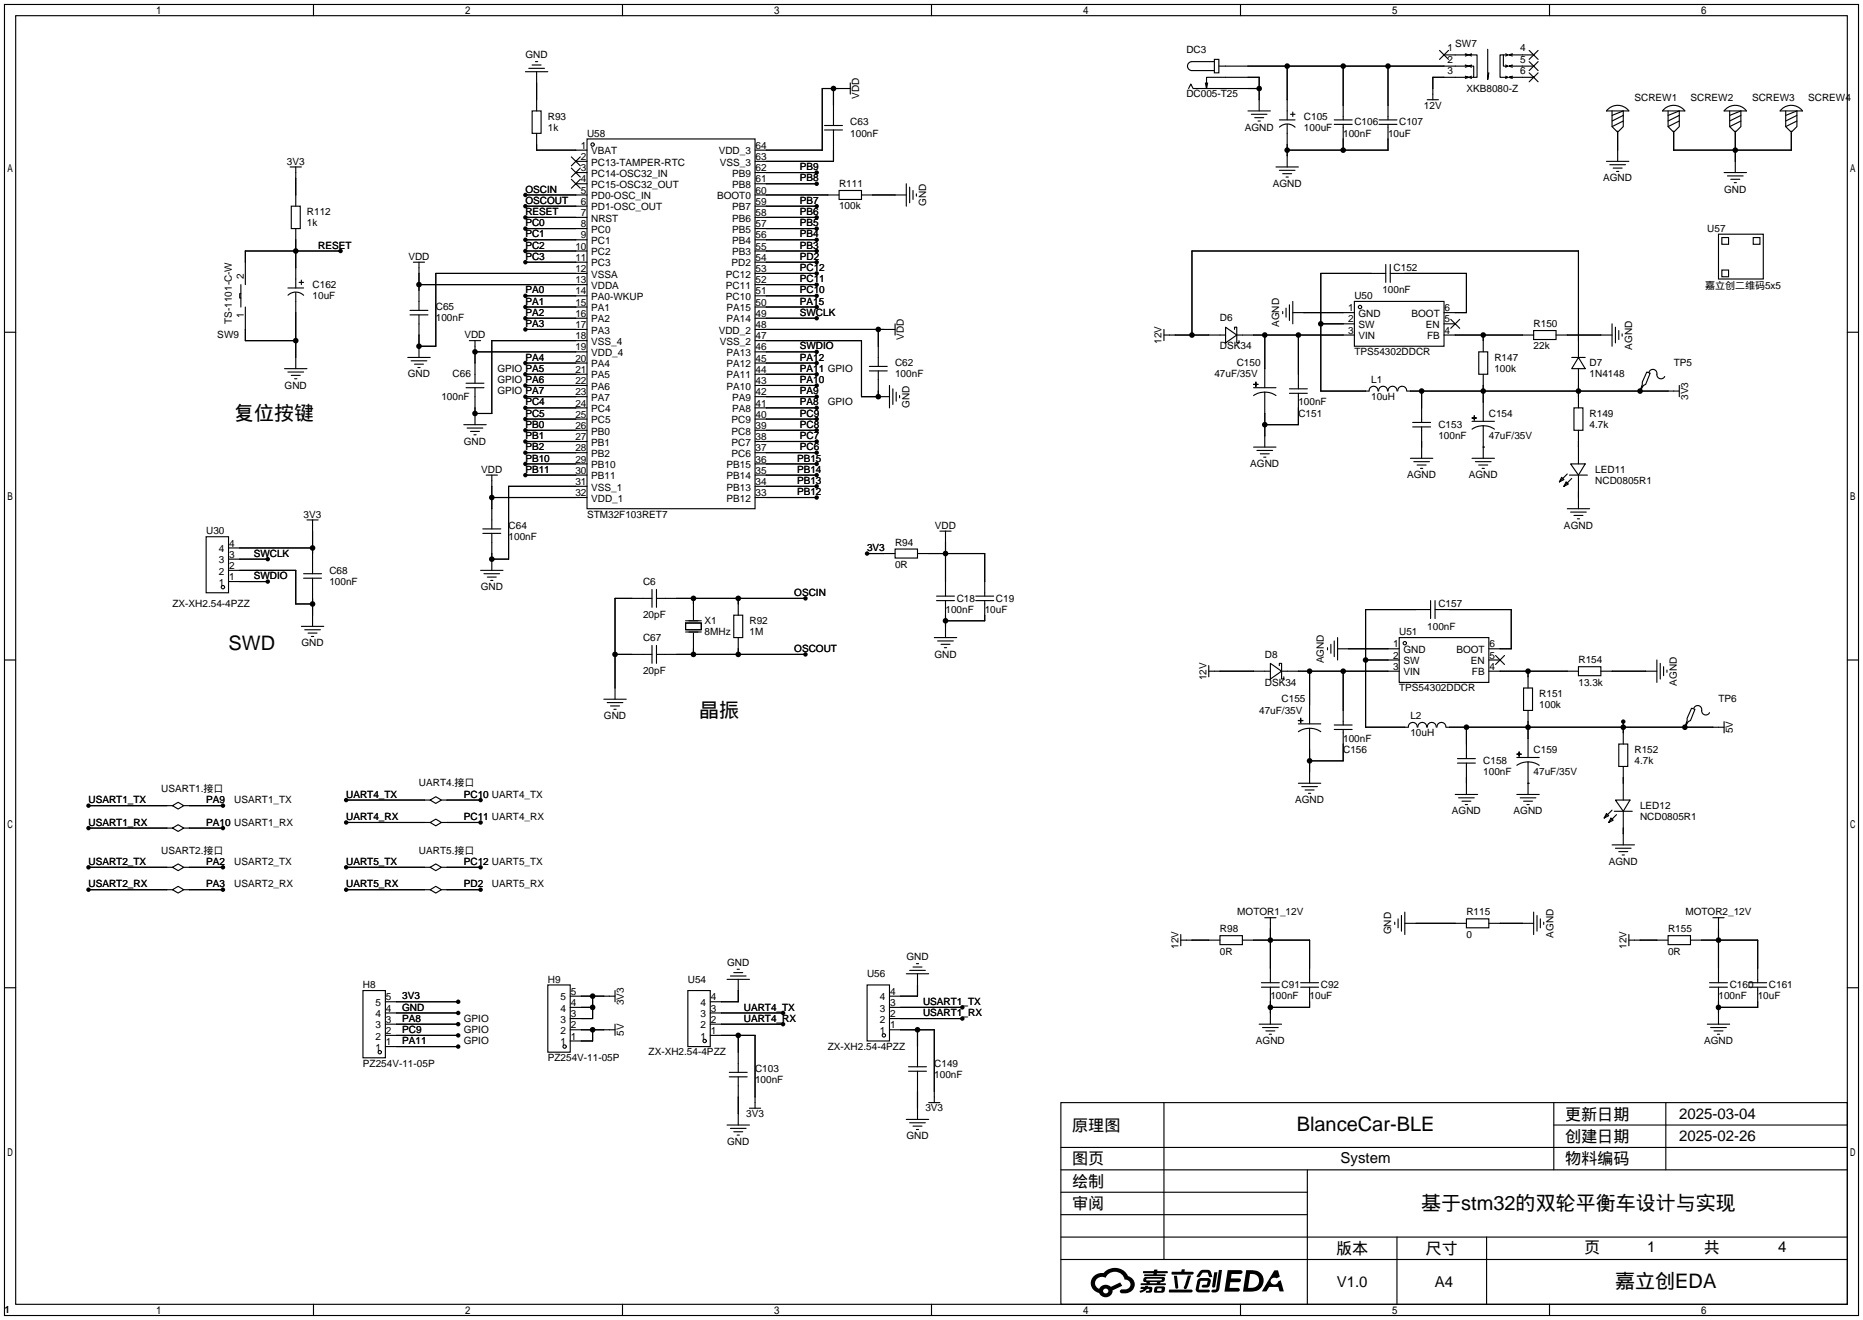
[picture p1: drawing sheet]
<svg xmlns="http://www.w3.org/2000/svg" width="422mm" height="299mm" viewBox="0 0 422 299" stroke-linecap="round" stroke-linejoin="round" font-family="sans-serif">
<g fill="#000">
<path d="M259.2 288.1h2.4l.1-.3h.7v.3h2.1l.3 .3-.3 .2h-2.2v.3h1.8l.2 .2-.2 .2h-4.6v-.4h2v-.3h-2.2l-.2-.1zM258.7 291.7h.9l.1-.2h.6v.2h.8l.2 .2-.2 .9-1.3 .2v-.4h.7l.1-.4a.68 .68 0 0 0-1 .4l-1.1 .4-.2-.4 1-.4h-.7zM266.2 289.2h.7l.3 2.6a.34 .34 0 0 1-.3 .3 .34 .34 0 0 1-.4-.2zM269.3 289.1h.8l-.7 2a.98 .98 0 0 1-.7 1.1l-.3-.3zM265.1 292.3h5a.33 .33 0 0 1 .3 .4 .33 .33 0 0 1-.4 .3h-4.8l-.2-.2zM265.7 288.3h2.1l.3-.6h.5l-.1 .6h1.8a.32 .32 0 0 1 .4 .3 .32 .32 0 0 1-.4 .3h-4.5l-.2-.1zM271.6 290l.6-.3h1.7a.81 .81 0 0 1 .6 .5 .81 .81 0 0 1-.1 .9 .81 .81 0 0 1-.9 .8h-.7a.32 .32 0 0 1-.3-.4 .32 .32 0 0 1 .4-.3h.7l.2-.9-1.6 .1-.4 1.9h2.2a.32 .32 0 0 1 .3 .4 .32 .32 0 0 1-.4 .3l-2.2-.1-.5-.3-.1-.5zM272.1 288.2l.6-.4h1a.77 .77 0 0 1 .8 .6l.3 .9-.1 .2h-.6l-.2-.9-.3-.1h-.9l-.7 1-.7-.1zM275.3 288.4h.7l-.5 3.2a.36 .36 0 0 1-.3 .3 .36 .36 0 0 1-.4-.4zM276.4 287.9h.7l-.6 4.3a1.13 1.13 0 0 1-1.8 .6l.2-.4 .7-.1 .2-.2zM278.4 287.9h2.6a.48 .48 0 0 1 .7 .4 .48 .48 0 0 1-.7 .5h-1.8l-.1 1h1.9a.43 .43 0 0 1 .4 .5 .43 .43 0 0 1-.5 .3h-1.9l-.2 1.3h1.6a.45 .45 0 0 1 .6 .2 .45 .45 0 0 1-.1 .6l-3.3 .1zM288.9 288h.9l.4 1.4-.8 .4a.84 .84 0 0 0-1.2 .2 .84 .84 0 0 0 .3 1.2 .84 .84 0 0 0 1.2-.4l.1-.3 .6-.3 .7 2.5h-1l-.3-1h-2l-.6 1h-1.1z"/>
<path d="M248.1 289.2a2.23 2.23 0 0 0-.7 2.3 2.23 2.23 0 0 0 1.8 1.6 1.58 1.58 0 0 0 1.8 .9 1.58 1.58 0 0 0 1.3-1.5l2.2-1-.5-.8-2.1 1a1.65 1.65 0 0 0-2.7 .5 1.47 1.47 0 0 1-.7-2.1 1.47 1.47 0 0 1 2.2-.4 2.3 2.3 0 0 1 2.3-1.4 2.3 2.3 0 0 1 2 1.8 1.12 1.12 0 0 1 1.3 1 1.12 1.12 0 0 1-1.1 1.2h-.7a.45 .45 0 0 0-.6 .3 .45 .45 0 0 0 .4 .6 2.21 2.21 0 0 0 2.3-.6 2.21 2.21 0 0 0 .5-2.3 2.13 2.13 0 0 0-1.3-1 3.3 3.3 0 0 0-5.6-.7l-1.1 .1zM250.1 292.7a.6 .6 0 0 1 1.2 0 .6 .6 0 0 1-1.2 0z"/>
<path d="M261.8 291.8a1.05 1.05 0 0 0 0 1.2 2.91 2.91 0 0 0 2.2-.2 .98 .98 0 0 0 0-1.2h-1.7zM262.4 292.1l.9-.1 .1 .4-.3 .2h-.8z"/>
<path d="M259.4 289.7l-.2 .7 .7 .2 .1 .3h-1.3l.1 .4h5.3l.3-.2-.2-.2h-1.2l.2-.3a.7 .7 0 0 0 .8-.2 .7 .7 0 0 0 0-.9h-4.2zM260 289.9l3.4 .1-.2 .2h-3.2zM260.7 290.6h1.7l-.2 .3h-1.4z"/>
<path d="M282.6 287.9l-.8 4.9h1.7a2.5 2.5 0 0 0 3-2.5 2.5 2.5 0 0 0-3.1-2.4zM283.4 288.8a1.65 1.65 0 0 1 2.1 1.6 1.65 1.65 0 0 1-2.2 1.5h-.3z"/>
<circle cx="291.8" cy="15" r=".63"/>
<circle cx="304.5" cy="15" r=".63"/>
<circle cx="314.7" cy="15" r=".63"/>
<circle cx="185.2" cy="39.1" r=".51"/>
<circle cx="189" cy="20.1" r=".63"/>
<circle cx="285.5" cy="20.1" r=".63"/>
<circle cx="291.8" cy="34" r=".63"/>
<circle cx="304.5" cy="34" r=".63"/>
<circle cx="393.4" cy="34" r=".63"/>
<circle cx="67.1" cy="56.9" r=".63"/>
<circle cx="77.2" cy="56.9" r=".51"/>
<circle cx="119.1" cy="49.3" r=".51"/>
<circle cx="119.1" cy="46.7" r=".51"/>
<circle cx="119.1" cy="59.4" r=".51"/>
<circle cx="119.1" cy="44.2" r=".51"/>
<circle cx="119.1" cy="54.4" r=".51"/>
<circle cx="119.1" cy="56.9" r=".51"/>
<circle cx="119.1" cy="51.8" r=".51"/>
<circle cx="185.2" cy="49.3" r=".51"/>
<circle cx="185.2" cy="54.4" r=".51"/>
<circle cx="185.2" cy="59.4" r=".51"/>
<circle cx="185.2" cy="46.7" r=".51"/>
<circle cx="185.2" cy="56.9" r=".51"/>
<circle cx="185.2" cy="41.7" r=".51"/>
<circle cx="185.2" cy="51.8" r=".51"/>
<circle cx="67.1" cy="77.2" r=".63"/>
<circle cx="95" cy="64.5" r=".63"/>
<circle cx="95" cy="78.5" r=".63"/>
<circle cx="107.7" cy="79.8" r=".63"/>
<circle cx="119.1" cy="74.7" r=".51"/>
<circle cx="119.1" cy="67.1" r=".51"/>
<circle cx="119.1" cy="72.1" r=".51"/>
<circle cx="119.1" cy="69.6" r=".51"/>
<circle cx="185.2" cy="62" r=".51"/>
<circle cx="185.2" cy="67.1" r=".51"/>
<circle cx="185.2" cy="72.1" r=".51"/>
<circle cx="185.2" cy="79.8" r=".51"/>
<circle cx="185.2" cy="69.6" r=".51"/>
<circle cx="185.2" cy="64.5" r=".51"/>
<circle cx="199.1" cy="74.7" r=".63"/>
<circle cx="270.3" cy="75.9" r=".63"/>
<circle cx="286.8" cy="75.9" r=".63"/>
<circle cx="294.4" cy="75.9" r=".63"/>
<circle cx="299.5" cy="73.4" r=".63"/>
<circle cx="336.3" cy="75.9" r=".63"/>
<circle cx="107.7" cy="93.7" r=".63"/>
<circle cx="119.1" cy="87.4" r=".51"/>
<circle cx="119.1" cy="95" r=".51"/>
<circle cx="119.1" cy="92.5" r=".51"/>
<circle cx="119.1" cy="97.5" r=".51"/>
<circle cx="119.1" cy="82.3" r=".51"/>
<circle cx="119.1" cy="84.8" r=".51"/>
<circle cx="119.1" cy="89.9" r=".51"/>
<circle cx="185.2" cy="87.4" r=".51"/>
<circle cx="185.2" cy="95" r=".51"/>
<circle cx="185.2" cy="97.5" r=".51"/>
<circle cx="185.2" cy="92.5" r=".51"/>
<circle cx="185.2" cy="84.8" r=".51"/>
<circle cx="185.2" cy="82.3" r=".51"/>
<circle cx="185.2" cy="89.9" r=".51"/>
<circle cx="199.1" cy="89.9" r=".63"/>
<circle cx="286.8" cy="96.3" r=".63"/>
<circle cx="322.3" cy="88.6" r=".63"/>
<circle cx="336.3" cy="88.6" r=".63"/>
<circle cx="357.9" cy="88.6" r=".63"/>
<circle cx="371.9" cy="88.6" r=".63"/>
<circle cx="111.5" cy="112.8" r=".63"/>
<circle cx="119.1" cy="100.1" r=".51"/>
<circle cx="119.1" cy="107.7" r=".51"/>
<circle cx="119.1" cy="105.2" r=".51"/>
<circle cx="119.1" cy="102.6" r=".51"/>
<circle cx="185.2" cy="112.8" r=".51"/>
<circle cx="185.2" cy="100.1" r=".51"/>
<circle cx="185.2" cy="105.2" r=".51"/>
<circle cx="185.2" cy="110.2" r=".51"/>
<circle cx="185.2" cy="107.7" r=".51"/>
<circle cx="185.2" cy="102.6" r=".51"/>
<circle cx="60.7" cy="131.8" r=".51"/>
<circle cx="60.7" cy="126.7" r=".51"/>
<circle cx="70.9" cy="136.9" r=".63"/>
<circle cx="70.9" cy="124.2" r=".63"/>
<circle cx="111.5" cy="126.7" r=".63"/>
<circle cx="157.2" cy="135.6" r=".63"/>
<circle cx="167.4" cy="135.6" r=".63"/>
<circle cx="182.6" cy="135.6" r=".51"/>
<circle cx="196.6" cy="125.5" r=".51"/>
<circle cx="214.4" cy="125.5" r=".63"/>
<circle cx="139.4" cy="148.3" r=".63"/>
<circle cx="157.2" cy="148.3" r=".63"/>
<circle cx="167.4" cy="148.3" r=".63"/>
<circle cx="182.6" cy="148.3" r=".51"/>
<circle cx="214.4" cy="140.7" r=".63"/>
<circle cx="296.9" cy="152.1" r=".63"/>
<circle cx="304.5" cy="152.1" r=".63"/>
<circle cx="309.6" cy="149.6" r=".63"/>
<circle cx="346.5" cy="152.1" r=".63"/>
<circle cx="296.9" cy="172.5" r=".63"/>
<circle cx="332.5" cy="164.8" r=".63"/>
<circle cx="346.5" cy="164.8" r=".63"/>
<circle cx="368" cy="163.6" r=".51"/>
<circle cx="368" cy="164.8" r=".63"/>
<circle cx="382" cy="164.8" r=".63"/>
<circle cx="20.1" cy="196.6" r=".51"/>
<circle cx="20.1" cy="182.6" r=".51"/>
<circle cx="20.1" cy="187.7" r=".51"/>
<circle cx="50.5" cy="196.6" r=".51"/>
<circle cx="50.5" cy="182.6" r=".51"/>
<circle cx="50.5" cy="187.7" r=".51"/>
<circle cx="78.5" cy="196.6" r=".51"/>
<circle cx="78.5" cy="186.4" r=".51"/>
<circle cx="78.5" cy="181.4" r=".51"/>
<circle cx="109" cy="186.4" r=".51"/>
<circle cx="109" cy="196.6" r=".51"/>
<circle cx="109" cy="181.4" r=".51"/>
<circle cx="20.1" cy="201.7" r=".51"/>
<circle cx="50.5" cy="201.7" r=".51"/>
<circle cx="78.5" cy="201.7" r=".51"/>
<circle cx="109" cy="201.7" r=".51"/>
<circle cx="288" cy="213.1" r=".63"/>
<circle cx="389.6" cy="213.1" r=".63"/>
<circle cx="103.9" cy="227.1" r=".51"/>
<circle cx="103.9" cy="232.2" r=".51"/>
<circle cx="103.9" cy="229.6" r=".51"/>
<circle cx="103.9" cy="234.7" r=".51"/>
<circle cx="103.9" cy="237.2" r=".51"/>
<circle cx="134.4" cy="225.8" r=".63"/>
<circle cx="134.4" cy="233.4" r=".63"/>
<circle cx="134.4" cy="228.3" r=".63"/>
<circle cx="167.4" cy="234.7" r=".63"/>
<circle cx="177.5" cy="229.6" r=".51"/>
<circle cx="177.5" cy="232.2" r=".51"/>
<circle cx="208" cy="233.4" r=".63"/>
<circle cx="218.2" cy="228.3" r=".51"/>
<circle cx="218.2" cy="230.9" r=".51"/>
<circle cx="288" cy="228.3" r=".63"/>
<circle cx="389.6" cy="228.3" r=".63"/>
</g>
<g fill="none" stroke="#000" stroke-width=".25">
<path d="M1 1h420.4v297.2h-420.4zM3.6 3.6h415.2v292.1h-415.2zM71.1 1v2.6M119.1 16.3h5.1M119.9 15.5h3.5M120.6 14.7h2.1M121.4 14h.5M121.7 16.3v8.8M141.1 1v2.6M192.8 18.8v2.5M211.2 1v2.6M273.3 18.8l.3 1.3v-2.6h11.9v7.6"/>
<path d="M273.8 18.8l-.2 1.3M275.3 13.5h1.1v3h-1.1zM275.3 14h-5a1.02 1.02 0 0 0-1.1 1 1.02 1.02 0 0 0 1.1 1h5M281.3 1v2.6M291.8 15v12.2M304.5 15v12.2M314.7 15v12.2M326.4 11.4l2 2.1M328.4 11.4l-2 2.1M332.2 17.3l.8 .2h-8.1v5.1M332.2 14.7l.8 .3h-56.6M332.2 12.2l.8 .2h-5.6"/>
<path d="M333 17.5l-.8 .3M333 15l-.8 .2M333 12.4l-.8 .3M333.1 15l.5 .2M333.1 12.4l.5 .3M333.1 17.5l.5 .3M333.6 14.7l-.5 .3h1v2.5h-1M333.6 12.2l-.5 .2h1.8v5.1h-.8M333.6 17.3l-.5 .2M337.3 11.2v6.8l.3-1.5M340.9 12.4h-.8v5.1h1.8l-.5 .3M341.4 14.7l.5 .3"/>
<path d="M341.4 17.3l.5 .2M341.4 12.2l.5 .2M341.9 12.4h-1v2.6h1l-.5 .2M341.9 12.4l-.5 .3M342.1 17.5l.8 .3M342.1 15l.8 .2M342.1 12.4l.8 .3M342.9 17.3l-.8 .2h5.6M342.9 14.7l-.8 .3h5.6M342.9 12.2l-.8 .2h5.6M346.7 16.5l2 2M346.7 14l2 2"/>
<path d="M346.7 11.4l2 2.1M348.7 16.5l-2 2M348.7 14l-2 2M348.7 11.4l-2 2.1M351.3 1v2.6M65.8 37.8h2.5M67.1 37.8v8.9M120.6 25.1h2.1v5.1h-2.1zM121.7 30.2v3.8h11.4M129.5 38.1l2.1 2M129.5 35.6l2.1 2M130.6 36.6h2.5"/>
<path d="M130.6 39.1h2.5M131.6 38.1l-2.1 2M131.6 35.6l-2.1 2M133.1 31.5h38.1v83.8h-38.1zM171.2 39.1h14M186.9 29.5h4.1M186.9 28.4h4.1M189 20.1v8.3M189 29.5v7.1h-17.8M192.8 20.1h-6.4v13.9h-15.2M269.5 20.1l.5-1 .5 1h15M283 25.1h5"/>
<path d="M283.7 25.9h3.6M284.5 26.7h2M285.2 27.4h.6M289.3 37.8h5.1M290.1 27.2h3.5M290.1 38.6h3.5M290.1 28.8a2.54 2.54 0 0 1 3.5 0M290.8 39.4h2.1M291.8 28.2v9.6M292.6 25.9h1M293.1 25.4v1M302.5 27.2h4.1"/>
<path d="M302.5 28.2h4.1M304.5 28.2v5.8M312.7 27.2h4M312.7 28.2h4M314.7 28.2v5.8h-22.9M323.6 22.6h2.5M364.2 36.6h5.1M364.7 24.7a3.2 3.2 0 0 1 4.6 .4h-5.1zM365 37.3h3.6M365.5 25.1v3.6l1.3 1.3 1.2-1.3v-3.6l-2.5 1.1M365.8 38.1h2M366.5 38.9h.5"/>
<path d="M366.8 29.7v6.9M368 26.2l-2.5 1.2M368 27.4l-2.5 1.3M377.4 24.7a3.2 3.2 0 0 1 4.6 .4h-5.1zM378.2 25.1v3.6l1.3 1.3 1.2-1.3v-3.6l-2.5 1.1M379.5 29.7v4.3h26.6v-4.3M380.7 26.2l-2.5 1.2M380.7 27.4l-2.5 1.3M390.9 39.1h5.1M391.3 24.7a3.2 3.2 0 0 1 4.7 .4h-5.1zM391.7 39.9h3.5M392.2 25.1v3.6l1.2 1.3 1.3-1.3v-3.6l-2.5 1.1"/>
<path d="M393.4 29.7v9.4M394.7 26.2l-2.5 1.2M394.7 27.4l-2.5 1.3M404 24.7a3.2 3.2 0 0 1 4.7 .4h-5.1zM404.9 25.1v3.6l1.2 1.3 1.3-1.3v-3.6l-2.5 1.1M407.4 26.2l-2.5 1.2M407.4 27.4l-2.5 1.3M66 46.7h2.1v5.1h-2.1zM67.1 51.8v13.5M77.2 56.9h-21.6v7.6M93.7 59.4h2.6M95 59.4v11"/>
<path d="M119.1 44.2h14M119.1 56.9h14M119.1 49.3h14M119.1 46.7h14M119.1 54.4h14M119.1 51.8h14M119.1 59.4h14M129.5 40.6l2.1 2.1M130.6 41.7h2.5M131.6 40.6l-2.1 2.1M171.2 44.2h19M171.2 56.9h14"/>
<path d="M171.2 49.3h14M171.2 46.7h14M171.2 54.4h14M171.2 51.8h14M171.2 59.4h14M171.2 41.7h14M190.2 43.2h5.1v2h-5.1zM195.3 44.2h10.2M205.5 41.7v5M206.2 42.4v3.6M207 43.2v2M207.8 43.9v.6"/>
<path d="M291.6 40.1h.5M314.2 59.9v4.1M315.2 59.9v4.1M389.6 53.1h10.2v10.1h-10.2zM390.4 53.8h1.5v1.6h-1.5zM392.4 40.6h2.1M393.2 41.4h.5M397.5 53.8h1.5v1.6h-1.5zM1 75.3h2.6M54.6 66.5h-.2v1.1h.2M54.6 64.5v5.1M55.6 69.6v7.6h11.5"/>
<path d="M65.3 65.3h3.5M65.3 66.9a2.54 2.54 0 0 1 3.5 0M67.1 66.3v17.3M67.8 64h1M68.3 63.5v1M93 71.4h4M93 70.4h4M95 71.4v9.6M95 64.5h38.1M106.4 77.2h2.6M107.7 79.8h25.4M107.7 77.2v9.7"/>
<path d="M119.1 74.7h14M119.1 72.1h14M119.1 69.6h14M119.1 67.1h14M133.1 77.2h-21.6v16.5h-3.8M133.1 62h-34.3v16.5h-3.8M171.2 74.7h31.7M171.2 77.2h24.1v12.7h6.4M171.2 62h14M171.2 72.1h14M171.2 79.8h14M171.2 64.5h14"/>
<path d="M171.2 69.6h14M171.2 67.1h14M199.1 74.7v8.4M202.9 73.4v2.5M263.9 74.7v2.5M263.9 75.9h14M270.3 75.9v-19h87.6v24.1M277.9 74.2l2.5 1.7-2.5 1.8zM279.9 74.7v-.5h.5v3.5h.5v-.5M280.4 75.9h26.7M286.8 75.9v12M290.8 70.6v.5"/>
<path d="M291.6 69.9v2M292.4 69.1v3.5M293.1 68.3v5.1M293.1 70.9h14M294.4 75.9v12.2M299.5 73.4h7.6M307.1 68.3h20.3v10.2h-20.3zM314.2 62h-14.7v26.6h10.9a1.01 1.01 0 0 1 1-1.1 1.01 1.01 0 0 1 1 1.1M315.2 62h17.3v8.9h-5.1M327.4 73.4h2.5M327.4 75.9h20.3M328.9 72.4l2.1 2"/>
<path d="M331 72.4l-2.1 2M335.3 79.8h2v5h-2zM336.3 75.9v3.9M347.7 74.9h5.1v2.1h-5.1zM352.8 75.9h12.7M365.5 73.4v5.1M366.3 74.2v3.5M367 74.9v2.1M367.8 75.7v.5M390.4 61.2h1.5v1.5h-1.5zM418.8 75.3h2.6M64.5 83.6h5.1"/>
<path d="M65.3 84.3h3.5M66 85.1h2.1M66.8 85.9h.5M92.5 81h5M93.2 81.8h3.6M94 82.6h2M94.7 83.3h.5M105.2 96.3h5M105.7 87.9h4M105.7 86.9h4M105.9 97h3.6M106.7 97.8h2"/>
<path d="M107.4 98.6h.5M107.7 87.9v8.4M119.1 89.9h14M119.1 87.4h14M119.1 97.5h14M119.1 95h14M119.1 84.8h14M119.1 82.3h14M119.1 92.5h14M171.2 89.9h14M171.2 87.4h14M171.2 97.5h14"/>
<path d="M171.2 95h14M171.2 84.8h14M171.2 82.3h14M171.2 92.5h14M197.1 84.1h4.1M197.1 83.1h4.1M199.1 84.1v5.8M201.7 87.4v5.1M202.4 88.1v3.6M203.2 88.9v2M204 89.7v.5M284.2 87.1h1z"/>
<path d="M284.2 87.9h5.1M284.7 86.6l.1 1zM286.8 88.9l1.6 .3 .9 .5M286.8 88.9l-1.1 .1-1.5 .7M286.8 88.9v12.4M292.4 89.2h4M292.4 88.1h4M294.4 89.2v7.1h-7.6M312.6 88.6a1.01 1.01 0 0 1 1-1.1 1.01 1.01 0 0 1 1 1.1M314.7 88.6a1.01 1.01 0 0 1 1-1.1 1.01 1.01 0 0 1 1 1.1M316.9 88.6a1.01 1.01 0 0 1 1-1.1 1.01 1.01 0 0 1 1 1.1M319 88.6h61.7"/>
<path d="M320.3 95.8h4.1M320.3 96.8h4.1M322.3 88.6v7.2M322.3 96.8v7.1M333.8 94.7l1 .1zM333.8 95.5h5M334.3 94.2v1zM336.3 96.5l1.6 .3 .9 .5M336.3 96.5l-1.1 .1-1.4 .7M336.3 84.8v10.7M336.3 96.5v7.4M356.4 81h3"/>
<path d="M356.9 92.5h2v5h-2zM357.9 81l1.5 2.6h-3zM357.9 83.6v8.9M357.9 97.5v7.7M371.9 88.4v.2M373.4 84.3l.7 .3-1 2.5-.5 .3-.7 1.2 .5-1.5v-.5zM373.9 84.3a.93 .93 0 0 1 1.1-.5 .93 .93 0 0 1 .7 1 .94 .94 0 0 0 .6 1 .94 .94 0 0 0 1.1-.5M380.7 87.4v2.5M69.6 117.9h2.5M70.9 117.9v12.1M109.5 119.9h4M110.2 107.7h2.6"/>
<path d="M111.5 107.7v12.2M111.5 112.8h21.6M119.1 105.2h14M119.1 107.7h14M119.1 100.1h14M119.1 102.6h14M133.1 110.2h-17.8v16.5h-3.8M171.2 110.2h14M171.2 112.8h14M171.2 105.2h14M171.2 107.7h14M171.2 100.1h14"/>
<path d="M171.2 102.6h14M284.2 101.3h5.1M285 102.1h3.5M285.8 102.9h2M286.5 103.6h.5M319.8 103.9h5.1M320.5 104.6h3.6M321.3 105.4h2M322.1 106.2h.5M333.8 103.9h5M334.5 104.6h3.6M335.3 105.4h2"/>
<path d="M336 106.2h.5M336.3 101.3h.1M354.1 108.2l.5 .5-1 .5zM355.1 109.2l.5 .5-1 .5zM355.3 107.4l-1.7 1.8M355.3 115.3h5.1M355.9 107.7h4M356.1 105.2h3.3l-1.5 2.5zM356.1 116.1h3.6M356.4 108.5l-1.8 1.7M356.9 116.8h2M357.6 117.6h.5"/>
<path d="M357.9 107.7v7.6M46.7 121.7h5.1v12.7h-5.1zM51.8 126.7h8.9M51.8 129.3h15.3v7.6h3.8M51.8 131.8h8.9M51.8 124.2h19.1M68.8 130h4.1M68.8 131.1h4.1M70.9 131.1v10.9M109 129.3h5M109.5 120.9h4M109.7 130h3.6"/>
<path d="M110.5 130.8h2M111.3 131.6h.5M111.5 120.9v8.4M147.8 135.6h-8.4v22.9M147.8 133.6v4.1M148.8 135.6h33.8M148.8 133.6v4.1M157.2 135.6v4.9M166.4 139.4h2v5.1h-2zM167.4 135.6v3.8M196.6 125.5h6.3M202.9 124.5h5.1v2h-5.1z"/>
<path d="M208 125.5h15.3v9.6M212.3 136.1h4.1M212.3 135.1h4.1M213.1 120.4h2.5M214.4 120.4v14.7M214.4 136.1v8.4M221.2 136.1h4.1M221.2 135.1h4.1M223.3 136.1v4.6h-8.9M324.4 138.2h-14.8v26.6h9.7a1.01 1.01 0 0 1 1-1.1 1.01 1.01 0 0 1 1 1.1M324.4 136.1v4.1M325.4 138.2h17.2v8.9h-5"/>
<path d="M325.4 136.1v4.1M1 149.6h2.6M68.3 142h5.1M69.1 142.7h3.5M69.8 143.5h2.1M70.6 144.3h.5M136.9 158.5h5.1M137.7 159.3h3.5M139.4 148.3h8.4M147.8 146.3v4.1M148.8 148.3h33.8M148.8 146.3v4.1"/>
<path d="M155.4 141.2h3.6v1.5h-3.6zM155.4 140.7h3.6M155.4 143.3h3.6M157.2 143.5v4.8M167.4 144.5v3.8M211.8 144.5h5.1M212.6 145.3h3.6M213.4 146h2M214.1 146.8h.5M274.1 152.1h13.9M274.1 150.9v2.5M288 150.4l2.6 1.7-2.6 1.8z"/>
<path d="M290.1 150.9v-.5h.5v3.5h.5v-.5M290.6 152.1h26.6M296.9 152.1v12M301 146.8v.5M301.8 146v2.1M302.5 145.3v3.5M303.3 147.1h13.9M303.3 144.5v5.1M304.5 152.1v12.2M309.6 149.6h7.6M317.2 144.5h20.4v10.2h-20.4zM337.6 149.6h2.5"/>
<path d="M337.6 152.1h20.3M339.1 148.6l2 2M341.1 148.6l-2 2M345.4 156h2.1v5h-2.1zM346.5 152.1v3.9M357.9 151.1h5.1v2.1h-5.1zM363 152.1h12.7M375.7 149.6v5.1M376.4 150.4v3.5M377.2 151.1v2.1M378 151.9v.5M418.8 149.6h2.6"/>
<path d="M138.4 160h2.1M139.2 160.8h.5M294.4 163.3h1zM294.4 164.1h5.1M294.4 177.5h5.1M294.9 162.8v1zM295.1 178.3h3.6M295.9 179.1h2M296.7 179.8h.5M296.9 165.1l1.6 .3 1 .5M296.9 165.1l-1 .1-1.5 .7M296.9 165.1v12.4"/>
<path d="M302.5 165.4h4.1M302.5 164.3h4.1M304.5 165.4v7.1h-7.6M321.5 164.8a1.01 1.01 0 0 1 1-1.1 1.01 1.01 0 0 1 1 1.1M323.6 164.8a1.01 1.01 0 0 1 1-1.1 1.01 1.01 0 0 1 1 1.1M325.8 164.8a1.01 1.01 0 0 1 1-1.1 1.01 1.01 0 0 1 1 1.1M327.9 164.8h63M330.5 172h4M330.5 173h4M332.5 164.8v7.2M332.5 173v7.1M343.9 170.9l1 .1z"/>
<path d="M343.9 171.7h5.1M344.4 170.4v1zM346.5 172.7l1.5 .3 1 .5M346.5 172.7l-1.1 .1-1.5 .7M346.5 177.5h.1M346.5 161v10.7M346.5 172.7v7.4M367 168.7h2.1v5h-2.1zM368 163.6v5.1M368 173.7v7.7M382 164.6v.2M383.5 160.5l.8 .3-1 2.5-.5 .3-.8 1.2 .5-1.5v-.5z"/>
<path d="M384 160.5a.93 .93 0 0 1 1.2-.5 .93 .93 0 0 1 .6 1 .94 .94 0 0 0 .7 1 .94 .94 0 0 0 1.1-.5M390.9 163.6v2.5M20.1 182.6h19M20.1 187.7h19M20.1 196.6h19M39.1 182.6l1.3-.7 1.3 .7-1.3 .8zM39.1 187.7l1.3-.8 1.3 .8-1.3 .8zM39.1 196.6l1.3-.8 1.3 .8-1.3 .8zM41.7 182.6h8.8M41.7 187.7h8.8M41.7 196.6h8.8M78.5 196.6h19"/>
<path d="M78.5 186.4h19M78.5 181.4h19M97.5 196.6l1.3-.8 1.3 .8-1.3 .8zM97.5 186.4l1.3-.7 1.3 .7-1.3 .8zM97.5 181.4l1.3-.8 1.3 .8-1.3 .7zM100.1 196.6h8.9M100.1 186.4h8.9M100.1 181.4h8.9M329.9 180.1h5.1M330.7 180.8h3.6M331.5 181.6h2M332.2 182.4h.5"/>
<path d="M343.9 180.1h5.1M344.7 180.8h3.5M345.4 181.6h2.1M346.2 182.4h.5M364.2 184.4l.5 .5-1 .5zM365.3 185.4l.5 .5-1.1 .5zM365.5 183.6l-1.8 1.8M365.5 191.5h5.1M366 183.9h4.1M366.3 181.4h3.3l-1.6 2.5zM366.3 192.3h3.5M366.5 184.7l-1.8 1.7"/>
<path d="M367 193h2.1M367.8 193.8h.5M368 183.9v7.6M20.1 201.7h19M39.1 201.7l1.3-.8 1.3 .8-1.3 .7zM41.7 201.7h8.8M78.5 201.7h19M97.5 201.7l1.3-.8 1.3 .8-1.3 .7zM100.1 201.7h8.9M167.1 219.7h.5M206.2 220h3.6M207 219.2h2"/>
<path d="M207.8 218.4h.5M267.7 213.1h8.9M267.7 211.8v2.6M276.6 212.1h5.1v2h-5.1zM281.7 213.1h15.2v9.7M286.8 208h2.5M288 208v14.8M316.2 209v.5M317 208.3v2M317.8 207.5v3.6M318.5 209.3h14M318.5 206.8v5"/>
<path d="M332.5 208.3h5.1v2h-5.1zM337.6 209.3h10.1M347.7 206.8v5M348.5 207.5v3.6M349.2 208.3v2M350 209v.5M369.3 213.1h8.9M369.3 211.8v2.6M378.2 212.1h5.1v2h-5.1zM383.3 213.1h15.2v9.7M388.4 208h2.5M389.6 208v14.8"/>
<path d="M1 223.9h2.6M82.3 224.5h5.1v15.3h-5.1zM87.4 232.2h16.5M87.4 237.2h16.5M87.4 234.7h16.5M87.4 229.6h16.5M87.4 227.1h16.5M124.2 223.3h5.1v15.2h-5.1zM129.3 228.3h5.1M129.3 225.8h10.1M129.3 233.4h10.1M134.4 225.8v5.1h-5.1"/>
<path d="M134.4 233.4v2.6h-5.1M139.4 224.5v2.6M139.4 232.2v2.5M156 224.5h5v12.7h-5zM161 232.2h16.5M161 234.7h10.2v16.5M161 229.6h16.5M164.8 222h5.1M165.6 221.2h3.6M166.4 220.5h2M167.4 222v5.1h-6.4M167.4 234.7v8.4"/>
<path d="M196.6 223.3h5.1v12.7h-5.1zM201.7 228.3h16.5M201.7 230.9h16.5M201.7 233.4h10.1v16.5M205.5 220.7h5.1M208 220.7v5.1h-6.3M208 233.4v8.4M285.5 232.2h5.1M286 223.8h4.1M286 222.8h4.1M286.3 232.9h3.5M287 233.7h2.1"/>
<path d="M287.8 234.4h.5M288 223.8v8.4M294.9 223.8h4.1M294.9 222.8h4.1M296.9 223.8v4.5h-8.9M387.1 232.2h5.1M387.6 223.8h4.1M387.6 222.8h4.1M387.9 232.9h3.5M388.6 233.7h2.1M389.4 234.4h.5M389.6 223.8v8.4"/>
<path d="M396.5 223.8h4.1M396.5 222.8h4.1M398.5 223.8v4.5h-8.9M418.8 223.9h2.6M164.8 255h5.1M165.4 244.1h4M165.4 243.1h4M165.6 255.8h3.6M166.4 256.5h2M167.1 257.3h.5M167.4 244.1v10.9M169.9 251.2h2.6"/>
<path d="M205.5 253.7h5.1M206 242.8h4.1M206 241.8h4.1M206.2 254.5h3.6M207 255.3h2M207.8 256h.5M208 242.8v10.9M210.6 249.9h2.5M240.5 249.9h178.3v45.8h-178.3zM263.9 249.9v35.6M352.3 249.9v15.3M352.3 255h66.5"/>
<path d="M377.7 249.9v15.3M240.5 270.3h55.9M240.5 265.2h178.3M240.5 275.3h55.9M240.5 260.1h178.3M296.4 265.2v30.5M71.1 295.7v2.5M141.1 295.7v2.5M211.2 295.7v2.5M240.5 285.5h178.3M240.5 280.4h178.3M281.3 295.7v2.5"/>
<path d="M316.7 280.4v15.3M337.1 280.4v15.3M351.3 295.7v2.5"/>
<circle cx="134.4" cy="32.8" r=".38"/>
<circle cx="308.4" cy="69.6" r=".38"/>
<circle cx="50.5" cy="133.1" r=".38"/>
<circle cx="318.5" cy="145.8" r=".38"/>
<circle cx="86.1" cy="238.5" r=".38"/>
<circle cx="128" cy="237.2" r=".38"/>
<circle cx="159.8" cy="236" r=".38"/>
<circle cx="200.4" cy="234.7" r=".38"/>
</g>
<g font-size="4.5">
<text x="53.1" y="95.2">复位按键</text>
<text x="51.8" y="147.2">SWD</text>
<text x="158.5" y="162.5">晶振</text>
<text x="294" y="256.5">BlanceCar-BLE</text>
<text x="322.2" y="274.2">基于stm32的双轮平衡车设计与实现</text>
<text x="366.2" y="292">嘉立创EDA</text>
</g>
<g font-size="3.7">
<text x="243.1" y="256.3">原理图</text>
<text x="354.8" y="253.8">更新日期</text>
<text x="243.1" y="264">图页</text>
<text x="354.8" y="258.9">创建日期</text>
<text x="354.8" y="264">物料编码</text>
<text x="243.1" y="269">绘制</text>
<text x="243.1" y="274.1">审阅</text>
<text x="302.9" y="284.3">版本</text>
<text x="323.2" y="284.3">尺寸</text>
<text x="359.2" y="284">页</text>
<text x="386.3" y="284">共</text>
</g>
<g font-size="3.4">
<text x="380.7" y="253.6">2025-03-04</text>
<text x="304" y="263.7">System</text>
<text x="380.7" y="258.6">2025-02-26</text>
<text x="373.5" y="283.8">1</text>
<text x="403.2" y="283.8">4</text>
<text x="303.1" y="291.7">V1.0</text>
<text x="325.3" y="291.7">A4</text>
</g>
<g font-size="2.3">
<text x="269" y="11.9">DC3</text>
<text x="328.2" y="11.6">1</text>
<text x="329.9" y="10.6">SW7</text>
<text x="344.7" y="11.6">4</text>
<text x="119.1" y="13.2">GND</text>
<text x="328.2" y="16.7">3</text>
<text x="328.2" y="14.2">2</text>
<text x="344.7" y="16.7">6</text>
<text x="344.7" y="14.2">5</text>
<text x="194.8" y="22.5" transform="rotate(-90 194.8 22.5)">VDD</text>
<text x="269" y="22.1">DC005-T25</text>
<text x="332.5" y="20.8">XKB8080-Z</text>
<text x="370.6" y="22.8">SCREW1</text>
<text x="383.3" y="22.8">SCREW2</text>
<text x="397.3" y="22.8">SCREW3</text>
<text x="410" y="22.8">SCREW4</text>
<text x="124.2" y="27.1">R93</text>
<text x="124.2" y="29.7">1k</text>
<text x="192.8" y="28.4">C63</text>
<text x="282.2" y="29.7">AGND</text>
<text x="295.7" y="27.1">C105</text>
<text x="295.7" y="29.7">100uF</text>
<text x="307.1" y="28.4">C106</text>
<text x="317.2" y="28.4">C107</text>
<text x="322.8" y="24.6">12V</text>
<text x="131.7" y="33.7">1</text>
<text x="133.1" y="31">U58</text>
<text x="134" y="35">VBAT</text>
<text x="162.9" y="35">VDD_3</text>
<text x="171.3" y="33.7">64</text>
<text x="192.8" y="31">100nF</text>
<text x="304.5" y="31">100nF</text>
<text x="314.7" y="31">10uF</text>
<text x="65" y="37.3">3V3</text>
<text x="131.7" y="41.3">4</text>
<text x="131.7" y="38.8">3</text>
<text x="131.7" y="36.3">2</text>
<text x="134" y="40.1">PC14-OSC32_IN</text>
<text x="134" y="37.5">PC13-TAMPER-RTC</text>
<text x="163.2" y="37.5">VSS_3</text>
<text x="166" y="40.1">PB9</text>
<text x="171.3" y="36.3">63</text>
<text x="171.3" y="38.8">62</text>
<text x="171.3" y="41.3">61</text>
<text x="181.4" y="41.1">PB8</text>
<text x="181.4" y="38.6">PB9</text>
<text x="363.5" y="41.1">AGND</text>
<text x="119.1" y="43.7">OSCIN</text>
<text x="119.1" y="46.2">OSCOUT</text>
<text x="131.7" y="46.4">6</text>
<text x="131.7" y="43.9">5</text>
<text x="134" y="47.7">PD1-OSC_OUT</text>
<text x="134" y="45.2">PD0-OSC_IN</text>
<text x="134" y="42.6">PC15-OSC32_OUT</text>
<text x="162.6" y="45.2">BOOT0</text>
<text x="166" y="42.6">PB8</text>
<text x="166" y="47.7">PB7</text>
<text x="171.3" y="43.9">60</text>
<text x="171.3" y="46.4">59</text>
<text x="181.4" y="46.2">PB7</text>
<text x="190.2" y="42.4">R111</text>
<text x="190.2" y="47.5">100k</text>
<text x="210" y="46.7" transform="rotate(-90 210 46.7)">GND</text>
<text x="288.6" y="42.4">AGND</text>
<text x="390.9" y="43.7">GND</text>
<text x="69.6" y="48.7">R112</text>
<text x="69.6" y="51.3">1k</text>
<text x="119.1" y="48.7">RESET</text>
<text x="119.1" y="51.3">PC0</text>
<text x="119.1" y="53.8">PC1</text>
<text x="131.7" y="51.5">8</text>
<text x="131.7" y="49">7</text>
<text x="134" y="52.8">PC0</text>
<text x="134" y="50.2">NRST</text>
<text x="166" y="50.2">PB6</text>
<text x="166" y="52.8">PB5</text>
<text x="171.3" y="49">58</text>
<text x="171.3" y="51.5">57</text>
<text x="181.4" y="53.8">PB4</text>
<text x="181.4" y="51.3">PB5</text>
<text x="181.4" y="48.7">PB6</text>
<text x="387.1" y="52.5">U57</text>
<text x="72.1" y="56.4">RESET</text>
<text x="92.6" y="58.9">VDD</text>
<text x="119.1" y="56.4">PC2</text>
<text x="119.1" y="58.9">PC3</text>
<text x="130.4" y="59.1">11</text>
<text x="130.4" y="56.6">10</text>
<text x="131.7" y="54">9</text>
<text x="134" y="57.9">PC2</text>
<text x="134" y="55.3">PC1</text>
<text x="166" y="55.3">PB4</text>
<text x="166" y="57.9">PB3</text>
<text x="171.3" y="54">56</text>
<text x="171.3" y="56.6">55</text>
<text x="171.3" y="59.1">54</text>
<text x="181.4" y="56.4">PB3</text>
<text x="181.4" y="58.9">PD2</text>
<text x="55.3" y="63.2" transform="rotate(-90 55.3 63.2)">2</text>
<text x="70.9" y="65.2">C162</text>
<text x="130.4" y="64.2">13</text>
<text x="130.4" y="61.7">12</text>
<text x="134" y="65.5">VDDA</text>
<text x="134" y="62.9">VSSA</text>
<text x="134" y="60.4">PC3</text>
<text x="164.6" y="62.9">PC12</text>
<text x="164.6" y="65.5">PC11</text>
<text x="165.8" y="60.4">PD2</text>
<text x="171.3" y="61.7">53</text>
<text x="171.3" y="64.2">52</text>
<text x="181.4" y="64">PC11</text>
<text x="181.4" y="61.4">PC12</text>
<text x="316" y="61.4">C152</text>
<text x="386.6" y="65.5">嘉立创二维码5x5</text>
<text x="70.9" y="67.8">10uF</text>
<text x="98.8" y="70.3">C65</text>
<text x="119.1" y="66.5">PA0</text>
<text x="119.1" y="69.1">PA1</text>
<text x="119.1" y="71.6">PA2</text>
<text x="130.4" y="71.8">16</text>
<text x="130.4" y="69.3">15</text>
<text x="130.4" y="66.7">14</text>
<text x="134" y="70.6">PA1</text>
<text x="134" y="68">PA0-WKUP</text>
<text x="164.6" y="68">PC10</text>
<text x="164.7" y="70.6">PA15</text>
<text x="171.3" y="66.7">51</text>
<text x="171.3" y="69.3">50</text>
<text x="171.3" y="71.8">49</text>
<text x="181.4" y="71.6">SWCLK</text>
<text x="181.4" y="69.1">PA15</text>
<text x="181.4" y="66.5">PC10</text>
<text x="305.7" y="70.6">1</text>
<text x="307.1" y="67.8">U50</text>
<text x="308" y="71.8">GND</text>
<text x="313.4" y="66.5">100nF</text>
<text x="320" y="71.8">BOOT</text>
<text x="327.5" y="70.6">6</text>
<text x="49.3" y="76.7">SW9</text>
<text x="52.5" y="73.4" transform="rotate(-90 52.5 73.4)">TS-1101-C-W</text>
<text x="55.3" y="72.1" transform="rotate(-90 55.3 72.1)">1</text>
<text x="98.8" y="72.9">100nF</text>
<text x="105.3" y="76.7">VDD</text>
<text x="119.1" y="74.1">PA3</text>
<text x="130.4" y="76.9">18</text>
<text x="130.4" y="74.4">17</text>
<text x="134" y="75.6">PA3</text>
<text x="134" y="73.1">PA2</text>
<text x="162.9" y="75.6">VDD_2</text>
<text x="164.7" y="73.1">PA14</text>
<text x="171.3" y="74.4">48</text>
<text x="171.3" y="76.9">47</text>
<text x="204.9" y="77.1" transform="rotate(-90 204.9 77.1)">VDD</text>
<text x="263.4" y="78" transform="rotate(-90 263.4 78)">12V</text>
<text x="276.6" y="72.9">D6</text>
<text x="290" y="74.1" transform="rotate(-90 290 74.1)">AGND</text>
<text x="305.7" y="73.1">2</text>
<text x="305.7" y="75.6">3</text>
<text x="308" y="74.4">SW</text>
<text x="308" y="76.9">VIN</text>
<text x="323.3" y="74.4">EN</text>
<text x="323.6" y="76.9">FB</text>
<text x="327.5" y="75.6">4</text>
<text x="327.5" y="73.1">5</text>
<text x="347.7" y="74.1">R150</text>
<text x="119.1" y="81.8">PA4</text>
<text x="130.4" y="82">20</text>
<text x="130.4" y="79.4">19</text>
<text x="134" y="83.3">PA4</text>
<text x="134" y="80.7">VDD_4</text>
<text x="134" y="78.2">VSS_4</text>
<text x="163.2" y="78.2">VSS_2</text>
<text x="164.7" y="80.7">PA13</text>
<text x="164.7" y="83.3">PA12</text>
<text x="171.3" y="79.4">46</text>
<text x="171.3" y="82">45</text>
<text x="181.4" y="79.2">SWDIO</text>
<text x="181.4" y="81.8">PA12</text>
<text x="202.9" y="83">C62</text>
<text x="276.6" y="79.2">DSK34</text>
<text x="280.4" y="83">C150</text>
<text x="307.1" y="80.5">TPS54302DDCR</text>
<text x="338.8" y="81.8">R147</text>
<text x="347.7" y="79.2">22k</text>
<text x="360.4" y="83">D7</text>
<text x="370" y="79.2" transform="rotate(-90 370 79.2)">AGND</text>
<text x="379.5" y="83">TP5</text>
<text x="64.5" y="88.1">GND</text>
<text x="92.5" y="85.6">GND</text>
<text x="102.6" y="85.6">C66</text>
<text x="112.8" y="84.3">GPIO PA5</text>
<text x="112.8" y="86.8">GPIO PA6</text>
<text x="112.8" y="89.4">GPIO PA7</text>
<text x="130.4" y="89.6">23</text>
<text x="130.4" y="87.1">22</text>
<text x="130.4" y="84.5">21</text>
<text x="134" y="88.3">PA6</text>
<text x="134" y="85.8">PA5</text>
<text x="164.7" y="85.8">PA11</text>
<text x="164.7" y="88.3">PA10</text>
<text x="171.3" y="84.5">44</text>
<text x="171.3" y="87.1">43</text>
<text x="171.3" y="89.6">42</text>
<text x="181.4" y="89.4">PA9</text>
<text x="181.4" y="86.8">PA10</text>
<text x="181.4" y="84.3">PA11 GPIO</text>
<text x="202.9" y="85.6">100nF</text>
<text x="275.3" y="85.6">47uF/35V</text>
<text x="310.9" y="86.8">L1</text>
<text x="338.8" y="84.3">100k</text>
<text x="360.4" y="85.6">1N4148</text>
<text x="100.1" y="90.6">100nF</text>
<text x="119.1" y="91.9">PC4</text>
<text x="119.1" y="94.5">PC5</text>
<text x="130.4" y="94.7">25</text>
<text x="130.4" y="92.1">24</text>
<text x="134" y="96">PC5</text>
<text x="134" y="93.4">PC4</text>
<text x="134" y="90.9">PA7</text>
<text x="165.8" y="96">PC9</text>
<text x="166" y="90.9">PA9</text>
<text x="166" y="93.4">PA8</text>
<text x="171.3" y="92.1">41</text>
<text x="171.3" y="94.7">40</text>
<text x="181.4" y="94.5">PC9</text>
<text x="181.4" y="91.9">PA8</text>
<text x="187.7" y="91.9">GPIO</text>
<text x="206.2" y="92.4" transform="rotate(-90 206.2 92.4)">GND</text>
<text x="294.4" y="94.5">C151</text>
<text x="294.4" y="91.9">100nF</text>
<text x="310.9" y="90.6">10uH</text>
<text x="337.6" y="94.5">C154</text>
<text x="360.4" y="94.5">R149</text>
<text x="382.7" y="90.7" transform="rotate(-90 382.7 90.7)">3V3</text>
<text x="105.2" y="100.8">GND</text>
<text x="119.1" y="97">PB0</text>
<text x="119.1" y="99.5">PB1</text>
<text x="130.4" y="99.8">27</text>
<text x="130.4" y="97.2">26</text>
<text x="134" y="101">PB1</text>
<text x="134" y="98.5">PB0</text>
<text x="165.8" y="98.5">PC8</text>
<text x="165.8" y="101">PC7</text>
<text x="171.3" y="97.2">39</text>
<text x="171.3" y="99.8">38</text>
<text x="181.4" y="97">PC8</text>
<text x="181.4" y="99.5">PC7</text>
<text x="326.1" y="97">C153</text>
<text x="326.1" y="99.5">100nF</text>
<text x="337.6" y="99.5">47uF/35V</text>
<text x="360.4" y="97">4.7k</text>
<text x="109.1" y="107.2">VDD</text>
<text x="119.1" y="104.6">PB10</text>
<text x="119.1" y="107.2">PB11</text>
<text x="119.1" y="102.1">PB2</text>
<text x="130.4" y="107.4">30</text>
<text x="130.4" y="104.8">29</text>
<text x="130.4" y="102.3">28</text>
<text x="134" y="106.1">PB10</text>
<text x="134" y="103.6">PB2</text>
<text x="164.7" y="106.1">PB15</text>
<text x="165.8" y="103.6">PC6</text>
<text x="171.3" y="102.3">37</text>
<text x="171.3" y="104.8">36</text>
<text x="171.3" y="107.4">35</text>
<text x="180.7" y="104.6">PB15</text>
<text x="180.7" y="107.2">PB14</text>
<text x="181.4" y="102.1">PC6</text>
<text x="283.5" y="105.9">AGND</text>
<text x="361.7" y="107.2">LED11</text>
<text x="130.4" y="112.5">32</text>
<text x="130.4" y="109.9">31</text>
<text x="134" y="113.7">VDD_1</text>
<text x="134" y="111.2">VSS_1</text>
<text x="134" y="108.7">PB11</text>
<text x="164.7" y="108.7">PB14</text>
<text x="164.7" y="111.2">PB13</text>
<text x="164.7" y="113.7">PB12</text>
<text x="171.3" y="109.9">34</text>
<text x="171.3" y="112.5">33</text>
<text x="180.7" y="109.7">PB13</text>
<text x="180.7" y="112.2">PB12</text>
<text x="319" y="108.4">AGND</text>
<text x="333" y="108.4">AGND</text>
<text x="361.7" y="109.7">NCD0805R1</text>
<text x="68.8" y="117.3">3V3</text>
<text x="115.3" y="119.9">C64</text>
<text x="133.1" y="117.3">STM32F103RET7</text>
<text x="212" y="119.9">VDD</text>
<text x="354.6" y="119.9">AGND</text>
<text x="46.7" y="121.1">U30</text>
<text x="49.6" y="125.2">4</text>
<text x="51.9" y="123.9">4</text>
<text x="115.3" y="122.4">100nF</text>
<text x="196.6" y="124.9">3V3</text>
<text x="202.9" y="123.7">R94</text>
<text x="49.6" y="130.2">2</text>
<text x="49.6" y="127.7">3</text>
<text x="51.9" y="131.5">1</text>
<text x="51.9" y="129">2</text>
<text x="51.9" y="126.4">3</text>
<text x="57.5" y="131.3">SWDIO</text>
<text x="57.5" y="126.2">SWCLK</text>
<text x="74.7" y="130">C68</text>
<text x="202.9" y="128.7">0R</text>
<text x="39.1" y="137.6">ZX-XH2.54-4PZZ</text>
<text x="49.6" y="132.8">1</text>
<text x="74.7" y="132.6">100nF</text>
<text x="109" y="133.8">GND</text>
<text x="145.8" y="132.6">C6</text>
<text x="180.1" y="135.1">OSCIN</text>
<text x="216.9" y="136.4">C18</text>
<text x="225.8" y="136.4">C19</text>
<text x="326.1" y="137.6">C157</text>
<text x="145.8" y="140.2">20pF</text>
<text x="159.8" y="141.4">X1</text>
<text x="159.8" y="144">8MHz</text>
<text x="169.9" y="141.4">R92</text>
<text x="169.9" y="144">1M</text>
<text x="214.4" y="138.9">100nF</text>
<text x="223.3" y="138.9">10uF</text>
<text x="317.2" y="144">U51</text>
<text x="323.6" y="142.7">100nF</text>
<text x="68.3" y="146.5">GND</text>
<text x="145.8" y="145.3">C67</text>
<text x="180.1" y="147.8">OSCOUT</text>
<text x="211.9" y="149.1">GND</text>
<text x="286.8" y="149.1">D8</text>
<text x="315.9" y="146.8">1</text>
<text x="315.9" y="149.3">2</text>
<text x="318.2" y="148">GND</text>
<text x="330.2" y="148">BOOT</text>
<text x="337.7" y="149.3">5</text>
<text x="337.7" y="146.8">6</text>
<text x="145.8" y="152.9">20pF</text>
<text x="273.5" y="154.2" transform="rotate(-90 273.5 154.2)">12V</text>
<text x="286.8" y="155.4">DSK34</text>
<text x="300.2" y="150.3" transform="rotate(-90 300.2 150.3)">AGND</text>
<text x="315.9" y="151.8">3</text>
<text x="318.2" y="150.6">SW</text>
<text x="318.2" y="153.1">VIN</text>
<text x="333.5" y="150.6">EN</text>
<text x="333.7" y="153.1">FB</text>
<text x="337.7" y="151.8">4</text>
<text x="357.9" y="150.3">R154</text>
<text x="357.9" y="155.4">13.3k</text>
<text x="380.2" y="155.4" transform="rotate(-90 380.2 155.4)">AGND</text>
<text x="285.5" y="161.8">47uF/35V</text>
<text x="290.6" y="159.2">C155</text>
<text x="317.2" y="156.7">TPS54302DDCR</text>
<text x="349" y="158">R151</text>
<text x="349" y="160.5">100k</text>
<text x="389.6" y="159.2">TP6</text>
<text x="136.9" y="163">GND</text>
<text x="319.8" y="163">L2</text>
<text x="319.8" y="166.8">10uH</text>
<text x="392.9" y="166.2" transform="rotate(-90 392.9 166.2)">5V</text>
<text x="304.5" y="170.7">C156</text>
<text x="304.5" y="168.1">100nF</text>
<text x="336.3" y="173.2">C158</text>
<text x="347.7" y="170.7">C159</text>
<text x="370.6" y="170.7">R152</text>
<text x="370.6" y="173.2">4.7k</text>
<text x="36.6" y="179.5">USART1.接口</text>
<text x="95" y="178.3">UART4.接口</text>
<text x="336.3" y="175.7">100nF</text>
<text x="347.7" y="175.7">47uF/35V</text>
<text x="20.1" y="182.1">USART1_TX</text>
<text x="46.7" y="182.1">PA9</text>
<text x="53.1" y="182.1">USART1_TX</text>
<text x="78.5" y="180.8">UART4_TX</text>
<text x="78.5" y="185.9">UART4_RX</text>
<text x="105.2" y="185.9">PC11 UART4_RX</text>
<text x="105.2" y="180.8">PC10 UART4_TX</text>
<text x="293.6" y="182.1">AGND</text>
<text x="329.2" y="184.6">AGND</text>
<text x="343.2" y="184.6">AGND</text>
<text x="371.9" y="183.4">LED12</text>
<text x="371.9" y="185.9">NCD0805R1</text>
<text x="20.1" y="187.2">USART1_RX</text>
<text x="46.7" y="187.2">PA10 USART1_RX</text>
<text x="20.1" y="196.1">USART2_TX</text>
<text x="36.6" y="193.5">USART2.接口</text>
<text x="46.7" y="196.1">PA2</text>
<text x="53.1" y="196.1">USART2_TX</text>
<text x="78.5" y="196.1">UART5_TX</text>
<text x="95" y="193.5">UART5.接口</text>
<text x="105.2" y="196.1">PC12 UART5_TX</text>
<text x="364.8" y="196.1">AGND</text>
<text x="20.1" y="201.1">USART2_RX</text>
<text x="46.7" y="201.1">PA3</text>
<text x="53.1" y="201.1">USART2_RX</text>
<text x="78.5" y="201.1">UART5_RX</text>
<text x="105.2" y="201.1">PD2</text>
<text x="111.5" y="201.1">UART5_RX</text>
<text x="280.5" y="207.5">MOTOR1_12V</text>
<text x="332.5" y="207.5">R115</text>
<text x="382.1" y="207.5">MOTOR2_12V</text>
<text x="267.2" y="215.1" transform="rotate(-90 267.2 215.1)">12V</text>
<text x="276.6" y="211.3">R98</text>
<text x="315.4" y="211.8" transform="rotate(-90 315.4 211.8)">GND</text>
<text x="332.5" y="212.6">0</text>
<text x="352.3" y="212.6" transform="rotate(-90 352.3 212.6)">AGND</text>
<text x="368.8" y="215.1" transform="rotate(-90 368.8 215.1)">12V</text>
<text x="378.2" y="211.3">R155</text>
<text x="164.9" y="218.9">GND</text>
<text x="196.6" y="221.5">U56</text>
<text x="205.5" y="217.6">GND</text>
<text x="276.6" y="216.4">0R</text>
<text x="378.2" y="216.4">0R</text>
<text x="82.3" y="224">H8</text>
<text x="87.5" y="226.8">5</text>
<text x="91.2" y="226.5">3V3</text>
<text x="124.2" y="222.7">H9</text>
<text x="127.1" y="226.8">5</text>
<text x="129.4" y="225.5">5</text>
<text x="141.4" y="227.8" transform="rotate(-90 141.4 227.8)">3V3</text>
<text x="156" y="222.7">U54</text>
<text x="161.2" y="226.8">4</text>
<text x="199.5" y="226.8">4</text>
<text x="201.8" y="225.5">4</text>
<text x="209.3" y="227.8">USART1_TX</text>
<text x="288" y="226.5">100nF</text>
<text x="290.6" y="224">C91</text>
<text x="296.9" y="226.5">10uF</text>
<text x="299.5" y="224">C92</text>
<text x="389.6" y="226.5">100nF</text>
<text x="392.2" y="224">C160</text>
<text x="398.5" y="226.5">10uF</text>
<text x="401.1" y="224">C161</text>
<text x="85.2" y="233.1">3</text>
<text x="85.2" y="230.6">4</text>
<text x="85.2" y="228">5</text>
<text x="87.5" y="231.8">3</text>
<text x="87.5" y="229.3">4</text>
<text x="91.2" y="231.6">PA8</text>
<text x="91.2" y="229.1">GND</text>
<text x="105.2" y="231.6">GPIO</text>
<text x="127.1" y="231.8">3</text>
<text x="127.1" y="229.3">4</text>
<text x="129.4" y="233.1">2</text>
<text x="129.4" y="230.6">3</text>
<text x="129.4" y="228">4</text>
<text x="158.8" y="233.1">2</text>
<text x="158.8" y="230.6">3</text>
<text x="158.8" y="228">4</text>
<text x="161.2" y="231.8">2</text>
<text x="161.2" y="229.3">3</text>
<text x="168.7" y="229.1">UART4_TX</text>
<text x="168.7" y="231.6">UART4_RX</text>
<text x="199.5" y="231.8">2</text>
<text x="199.5" y="229.3">3</text>
<text x="201.8" y="233.1">1</text>
<text x="201.8" y="230.6">2</text>
<text x="201.8" y="228">3</text>
<text x="209.3" y="230.3">USART1_RX</text>
<text x="85.2" y="238.2">1</text>
<text x="85.2" y="235.7">2</text>
<text x="87.5" y="236.9">1</text>
<text x="87.5" y="234.4">2</text>
<text x="91.2" y="236.7">PA11</text>
<text x="91.2" y="234.2">PC9</text>
<text x="105.2" y="236.7">GPIO</text>
<text x="105.2" y="234.2">GPIO</text>
<text x="127.1" y="236.9">1</text>
<text x="127.1" y="234.4">2</text>
<text x="129.4" y="235.7">1</text>
<text x="141.4" y="234.8" transform="rotate(-90 141.4 234.8)">5V</text>
<text x="147.1" y="239.2">ZX-XH2.54-4PZZ</text>
<text x="158.8" y="235.7">1</text>
<text x="161.2" y="234.4">1</text>
<text x="187.7" y="238">ZX-XH2.54-4PZZ</text>
<text x="199.5" y="234.4">1</text>
<text x="284.8" y="236.7">AGND</text>
<text x="386.4" y="236.7">AGND</text>
<text x="82.3" y="241.8">PZ254V-11-05P</text>
<text x="124.2" y="240.5">PZ254V-11-05P</text>
<text x="171.2" y="243">C103</text>
<text x="171.2" y="245.6">100nF</text>
<text x="211.8" y="241.8">C149</text>
<text x="211.8" y="244.3">100nF</text>
<text x="209.8" y="251.9">3V3</text>
<text x="169.2" y="253.2">3V3</text>
<text x="164.9" y="259.6">GND</text>
<text x="205.5" y="258.3">GND</text>
<text x="1" y="297.7">1</text>
</g>
</svg>
